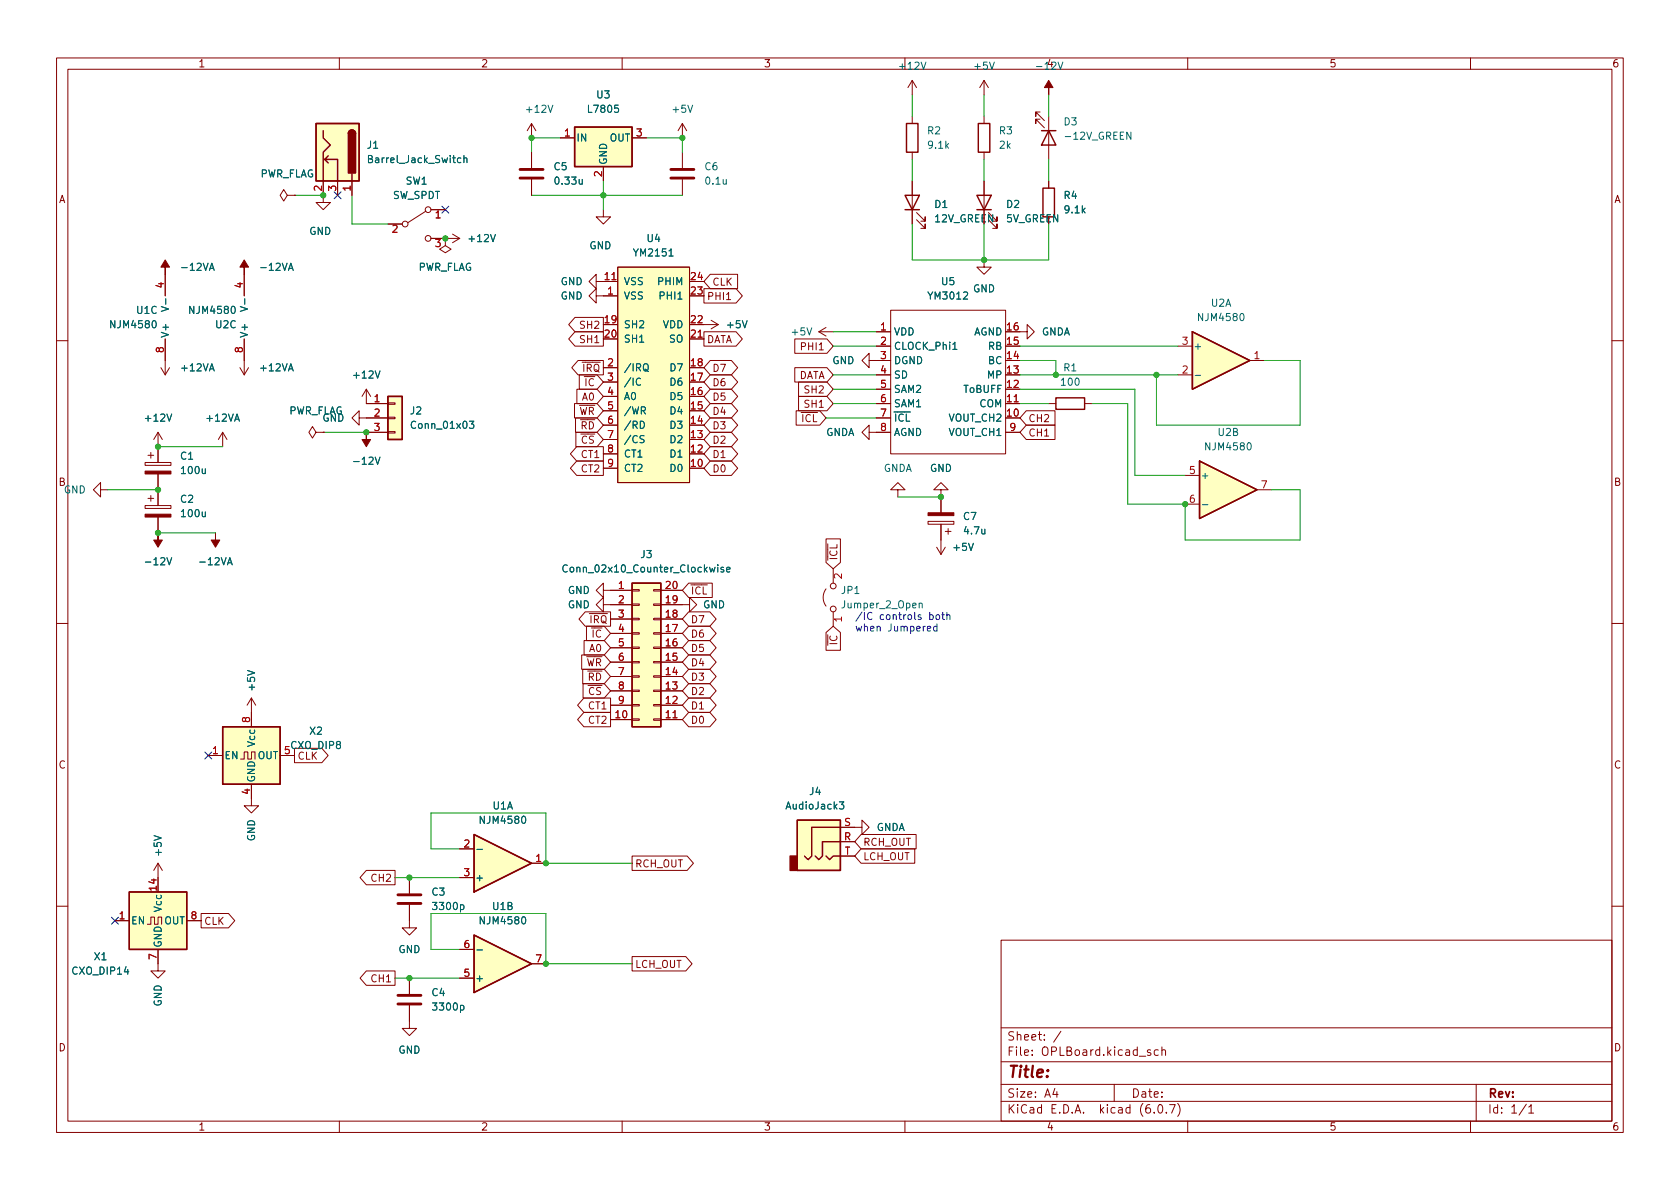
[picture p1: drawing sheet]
<svg xmlns="http://www.w3.org/2000/svg" width="297mm" height="210mm" viewBox="0 0 297 210" stroke-linecap="round" stroke-linejoin="round" font-family="sans-serif">
<g fill="none" stroke="#840000" stroke-width=".18">
<path d="M10 10.2h277v190.1h-277zM12 12.2h273v186.1h-273zM60 10.2v2M110 10.2v2M160 10.2v2M161.3 14.2v2.6M161.3 14.2l-.8 1.3M161.3 14.2l.8 1.3M174 14.2l-.8 1.3M174 14.2v2.6M174 14.2l.8 1.3M183.9 19.8h-.8v.8v-.8l1.6 1.5"/>
<path d="M210 10.2v2M260 10.2v2M50.8 34.5l-.6-1-.7 1 .7 1.1 .6-1.1h1.3M52.1 34.5h.1M57.1 32v3.8h1.3l-1.3 1.3-1.2-1.3h1.2M59.7 32v2.5M62.2 32v2.5M68.6 39.6h2.5M75.3 37.3l-3.2 2.1M76.2 37.1h2.5M94 21.8l-.8 1.3M94 21.8v2.6"/>
<path d="M94 26.9v2.8M94 31.7v2.8M94 21.8l.7 1.3M99.1 24.4h2.5M106.7 37.1v1.2h1.2l-1.2 1.3-1.3-1.3h1.3M106.7 29.5v2.5M111.8 24.4h2.5M120.6 21.8v2.6M120.6 26.9v2.8M120.6 31.7v2.8M120.6 21.8l-.7 1.3M120.6 21.8l.8 1.3"/>
<path d="M161.3 20.6v1.2M161.3 26.9v1.3M161.3 32v7.6M162.1 38.9l1.5 1.5v-.8v.8h-.8M162.1 37.6l1.5 1.5v-.8v.8h-.8M174 20.6v1.2M174 26.9v1.3M174 32v7.6M174.8 38.9l1.5 1.5v-.8v.8h-.8M174.8 37.6l1.5 1.5v-.8v.8h-.8M183.9 21.1h-.8v.7v-.7l1.6 1.5M185.4 20.6v7.6"/>
<path d="M185.4 32v1.3M29.2 48.5v3.8M29.2 59.9v6.4M43.2 48.5v3.8M43.2 59.9v6.4M76.2 42.2h5.1M78.7 42.2v1.2l1.1 .7-1.1 .6-1-.6 1-.7M78.7 42.2h.1M80 41.4l1.3 .8M81.3 42.2l-1.3 .7M101.7 58.7h5v2.5h-5l-1.2-1.3zM101.7 56.1h5v2.6h-5l-1.2-1.3z"/>
<path d="M105.4 52.3v-1.3l-1.3 1.3 1.3 1.3v-1.3h3.8M105.4 49.8v-1.3l-1.3 1.3 1.3 1.2v-1.2h3.8M109.2 47.2h12.7v38.1h-12.7zM121.9 59.9h2.6M124.5 51h5.6l1.2 1.3-1.2 1.3h-5.6zM124.5 58.7h5.6l1.2 1.2-1.2 1.3h-5.6zM124.5 57.4h2.5M125.6 48.5h4.8v2.5h-4.8l-1.1-1.2zM125.7 56.6l1.3 .8M127 57.4l-1.3 .8M128.5 53h.7M140.5 59.9h5.7l1.1 1.3-1.1 1.3h-5.7z"/>
<path d="M144.8 58.7l1.2 .7M144.8 58.7h2.5M146 57.9l-1.2 .8M154.9 58.7h2.6M157.5 54.9h20.3v25.4h-20.3zM174 46v1.2h1.3l-1.3 1.3-1.3-1.3h1.3M180.3 58.7h1.3v-1.3l1.3 1.3-1.3 1.2v-1.2M10 60.2h2M27.9 76.4v5.4M27.9 76.4l-.7 1.3M27.9 76.4l.8 1.3M28.4 65l.8 1.3"/>
<path d="M30 65l-.8 1.3M39.4 76.4l-.8 1.3M39.4 76.4v2.6M39.4 76.4l.7 1.3M42.4 65l.8 1.3M43.9 65l-.7 1.3M55.9 76.4l-.7-1-.6 1 .6 1.1 .7-1.1h1.2M57.1 76.4h.1M63.5 73.9v-1.3l-1.3 1.3 1.3 1.3v-1.3h5.1M64.8 68.8v2.6h3.8M64.8 76.4h3.8M64.8 68.8l-.8 1.3"/>
<path d="M64.8 68.8l.7 1.3M68.6 76.3h1.2v.3h-1.2zM68.6 73.8h1.2v.2h-1.2zM68.6 71.2h1.2v.3h-1.2zM101.6 71.4h4l1.1 1.2-1.1 1.3h-4zM101.8 73.9h3.8l1.1 1.3-1.1 1.2h-3.8zM101.8 76.4h3.8l1.1 1.3-1.1 1.3h-3.8zM102 79h4.7v2.5h-4.7l-1.1-1.2zM102 68.8h3.6l1.1 1.3-1.1 1.3h-3.6zM102.2 63.7h4.5v2.6h-4.5l-1.1-1.3zM102.4 66.3h3.2l1.1 1.3-1.1 1.2h-3.2zM106.7 65h2.5"/>
<path d="M106.7 67.6h2.5M106.7 70.1h2.5M106.7 72.6h2.5M106.7 75.2h2.5M106.7 77.7h2.5M125.6 79h3.7l1.1 1.3-1.1 1.2h-3.7l-1.1-1.2zM125.6 76.4h3.7l1.1 1.3-1.1 1.3h-3.7l-1.1-1.3zM125.6 71.4h3.7l1.1 1.2-1.1 1.3h-3.7l-1.1-1.3zM125.6 66.3h3.7l1.1 1.3-1.1 1.2h-3.7l-1.1-1.2zM125.6 63.7h3.7l1.1 1.3-1.1 1.3h-3.7l-1.1-1.3zM125.6 68.8h3.7l1.1 1.3-1.1 1.3h-3.7l-1.1-1.3zM125.6 73.9h3.7l1.1 1.3-1.1 1.2h-3.7l-1.1-1.2z"/>
<path d="M140.5 65h5.7l1.1 1.3-1.1 1.3h-5.7zM140.8 72.6h4.1l1.1 1.3-1.1 1.3h-4.1zM141.2 70.1h5l1.1 1.3-1.1 1.2h-5zM141.2 67.6h5l1.1 1.2-1.1 1.3h-5zM153.7 63.7v-1.2l-1.3 1.2 1.3 1.3v-1.3h3.8M153.7 76.4v-1.2l-1.3 1.2 1.3 1.3v-1.3h3.8M154.9 71.4h2.6M154.9 66.3h2.6M154.9 61.2h2.6M154.9 68.8h2.6M154.9 73.9h2.6M177.8 71.4h2.5"/>
<path d="M177.8 76.4h2.5M181.5 72.6h5v2.6h-5l-1.2-1.3zM181.5 75.2h5v2.5h-5l-1.2-1.3zM185.4 71.4h1.3M191.8 71.4h1.2M208.3 66.3h2.5M208.3 61.2h2.5M221 63.7h2.5M285 60.2h2M17.8 86.6v-1.3l-1.3 1.3 1.3 1.3v-1.3h1.2M25.7 89.4h4.5v.5h-4.5zM25.7 81.8h4.5v.5h-4.5z"/>
<path d="M26.2 88.1h1M26.2 80.5h1M26.7 80v1M26.7 87.6v1M27.9 83.8v5.6M27.9 91.4v2.8M102 81.5h4.7v2.6h-4.7l-1.1-1.3zM106.7 80.3h2.5M106.7 82.8h2.5M125.6 81.5h3.7l1.1 1.3-1.1 1.3h-3.7l-1.1-1.3zM146 95.3h2.6v4.2l-1.3 1.1-1.3-1.1zM158.7 86.6h1.3l-1.3-1.3-1.2 1.3h1.2v1.3"/>
<path d="M164.1 92.2h4.6v.5h-4.6zM165.6 96.8l.8 1.2M166.4 86.6h1.2l-1.2-1.3-1.3 1.3h1.3v4.1M166.4 92.7v5.3M167.1 94h1M167.1 96.8l-.7 1.2M167.6 93.5v1M209.5 84.1h2.6M209.5 89.1h2.6M222.2 86.6h2.6M10 110.2h2M102.8 115.8h4l1.1 1.3-1.1 1.3h-4z"/>
<path d="M103 118.4h3.8l1.1 1.2-1.1 1.3h-3.8zM103.3 113.3h3.5l1.1 1.2-1.1 1.3h-3.5zM103.5 108.2h4.4v2.5h-4.4l-1.1-1.2zM103.7 110.7h3.1l1.1 1.3-1.1 1.3h-3.1zM106.7 104.4v-1.3l-1.3 1.3 1.3 1.3v-1.3h5.1M106.7 106.9v-1.2l-1.3 1.2 1.3 1.3v-1.3h5.1M107.9 119.6h3.9M107.9 117.1h3.9M107.9 114.5h3.9M107.9 112h3.9M107.9 109.5h3.9M111.8 119.5h1.2v.3h-1.2z"/>
<path d="M111.8 117h1.2v.2h-1.2zM111.8 114.4h1.2v.3h-1.2zM111.8 111.9h1.2v.2h-1.2zM111.8 109.3h1.2v.3h-1.2zM111.8 106.8h1.2v.3h-1.2zM111.8 104.3h1.2v.2h-1.2zM115.6 119.5h1.2v.3h-1.2zM115.6 117h1.2v.2h-1.2zM115.6 114.4h1.2v.3h-1.2zM115.6 111.9h1.2v.2h-1.2zM115.6 109.3h1.2v.3h-1.2zM115.6 106.8h1.2v.3h-1.2z"/>
<path d="M115.6 104.3h1.2v.2h-1.2zM116.8 106.9h5.1v-1.2l1.3 1.2-1.3 1.3v-1.3M116.8 104.4h3.8M116.8 119.6h3.8M116.8 117.1h3.8M116.8 114.5h3.8M116.8 112h3.8M116.8 109.5h3.8M121.8 118.4h3.7l1.1 1.2-1.1 1.3h-3.7l-1.2-1.3zM121.8 108.2h3.7l1.1 1.3-1.1 1.2h-3.7l-1.2-1.2zM121.8 110.7h3.7l1.1 1.3-1.1 1.3h-3.7l-1.2-1.3zM121.8 113.3h3.7l1.1 1.2-1.1 1.3h-3.7l-1.2-1.3z"/>
<path d="M121.8 115.8h3.7l1.1 1.3-1.1 1.3h-3.7l-1.2-1.3zM121.8 103.1h4.1v2.6h-4.1l-1.2-1.3zM146 111.8l1.3-1.1 1.3 1.1v3.2h-2.6zM146.1 104.1a2.54 2.54 0 0 0 0 3.1M147.3 100.6v2.5M147.3 108.2v2.5M285 110.2h2M36.8 133.6h2.6M42.5 134.2h.7v-1.2h.6v1.2h.6v-1.2h.7v1.2M44.4 138.7v3.8h1.3l-1.3 1.3-1.2-1.3h1.2M44.4 123.4l-.7 1.3M44.4 123.4v5.1"/>
<path d="M44.4 123.4l.8 1.3M49.5 133.6h2.6M52.1 132.3h4.8l1.1 1.3-1.1 1.3h-4.8zM103.1 120.9h3.7l1.1 1.3-1.1 1.2h-3.7zM103.2 123.4h4.7v2.6h-4.7l-1.1-1.3zM103.2 126h4.7v2.5h-4.7l-1.1-1.3zM107.9 127.2h3.9M107.9 124.7h3.9M107.9 122.2h3.9M111.8 127.1h1.2v.3h-1.2zM111.8 124.6h1.2v.2h-1.2zM111.8 122h1.2v.3h-1.2z"/>
<path d="M115.6 127.1h1.2v.3h-1.2zM115.6 124.6h1.2v.2h-1.2zM115.6 122h1.2v.3h-1.2zM116.8 127.2h3.8M116.8 124.7h3.8M116.8 122.2h3.8M121.8 120.9h3.7l1.1 1.3-1.1 1.2h-3.7l-1.2-1.2zM121.8 126h3.7l1.1 1.2-1.1 1.3h-3.7l-1.2-1.3zM121.8 123.4h3.7l1.1 1.3-1.1 1.3h-3.7l-1.2-1.3zM27.9 152.6l-.7 1.3M27.9 152.6v2.6M27.9 152.6l.8 1.3"/>
<path d="M64.8 153.9h5v2.6h-5l-1.1-1.3zM72.4 155.2v2.8M81.3 150.1h2.5M81.3 155.2h2.5M94 152.6h2.5M111.8 151.4h9.7l1.1 1.2-1.1 1.3h-9.7zM148.6 146.3h3.8v-1.3l1.3 1.3-1.3 1.3v-1.3M148.6 148.8h2.5M148.6 151.4h2.5M152.2 147.6h9.8v2.5h-9.8l-1.1-1.3zM152.2 150.1h9.5v2.5h-9.5l-1.1-1.2zM10 160.2h2"/>
<path d="M20.3 162.8h2.6M26 163.4h.7v-1.2h.6v1.2h.6v-1.2h.7v1.2M27.9 167.9v3.8h1.3l-1.3 1.3-1.2-1.3h1.2M33 162.8h2.6M35.6 161.5h4.8l1.1 1.3-1.1 1.3h-4.8zM64.8 171.7h5v2.5h-5l-1.1-1.2zM72.4 177.8v4.1h1.3l-1.3 1.2-1.3-1.2h1.3M72.4 160v4.1h1.3l-1.3 1.2-1.3-1.2h1.3M72.4 173v2.8M81.3 173h2.5M81.3 167.9h2.5M94 170.4h2.5"/>
<path d="M111.8 169.2h9.5l1.1 1.2-1.1 1.3h-9.5zM177 166.3h108v32h-108zM285 160.2h2M60 198.3v2M110 198.3v2M160 198.3v2M177 194.8h108M177 191.8h108M177 187.8h108M177 181.8h108M186.5 192.5l-.4 1h1M186.9 193v1"/>
<path d="M187.6 182.4l-1.3 1.9M197 191.8v3M203.4 185.7l-.3-.1-.2 .2v.3l.5 .1v.4h-.5M204.1 196.7v.1M204.8 185.7l-.4-.1-.3 .3v.4l.1 .3h.6M204.9 195.4l.2-.1a.81 .81 0 0 1 .6 .7 .81 .81 0 0 1-.3 .8h-.2a.81 .81 0 0 1-.6-.6 .81 .81 0 0 1 .3-.8zM205.4 185.8l.2-.2 .4 .1 .1 .9M205.4 185.1v1.5M206.2 196.7v.1M206.8 195.3h1l-.7 1.5M208.2 195.1a1.72 1.72 0 0 1 0 2.3M210 198.3v2"/>
<path d="M260 198.3v2M261 191.8v6.5M269.9 195.3l-1.3 1.9M270.3 195.8l.4-.5v1.5M270.3 196.8h.9"/>
<circle cx="71.6" cy="39.6" r=".51"/>
<circle cx="75.7" cy="37.1" r=".51"/>
<circle cx="75.7" cy="42.2" r=".51"/>
<circle cx="147.3" cy="107.7" r=".51"/>
<circle cx="147.3" cy="103.6" r=".51"/>
</g>
<g fill="none" stroke="#840000" stroke-width=".25">
<path d="M55.9 21.8h7.6v10.2h-7.6zM57.1 23.1v1.3l1.3 1.2-1.3 1.3v5.1M57.4 28.2l.6 .6M58 27.6l-.6 .6h2.3v3.8M61.6 23.6a.64 .64 0 0 1 .6-.6 .64 .64 0 0 1 .7 .6M62.2 30.7v1.3M101.6 22.5h10.2v7h-10.2zM160 34.5h2.6l-1.3 2.6zM160 37.1h2.6M160.3 21.8h2v5.1h-2zM172.7 34.5h2.6l-1.3 2.6zM172.7 37.1h2.6"/>
<path d="M173 21.8h2v5.1h-2zM184.1 23.1h2.6M184.4 33.3h2v5h-2zM185.4 23.1l1.3 2.5h-2.6zM210.8 58.7l10.2 5-10.2 5.1zM68.6 70.1h2.5v7.6h-2.5zM186.7 70.4h5.1v2h-5.1zM212.1 81.5l10.1 5.1-10.1 5.1zM111.8 103.1h5v25.4h-5zM39.4 128.5h10.1v10.2h-10.1zM22.9 157.7h10.1v10.2h-10.1zM83.8 147.6l10.2 5-10.2 5.1z"/>
<path d="M141 145h7.6v8.9h-7.6zM146 151.4l.7 .6 .6-.6h1.3M148.6 148.8h-3.2v2.6l-.6 .6-.7-.6M148.6 146.3h-5.1v5.1l-.6 .6-.7-.6M83.8 165.3l10.2 5.1-10.2 5.1z"/>
</g>
<g fill="none" stroke="#006464" stroke-width=".18">
<path d="M82 28l.2-.1 .3 .1 .1 .8M82 27.5v1.3M28.5 54.2l1.3 .4-1.3 .5M42.5 54.2l1.3 .4-1.3 .5M83 74.5h.8l-.4 .5 .3 .1v.5l-.2 .2-.5-.2M113.2 74.5a.64 .64 0 0 1 .7 .6 .64 .64 0 0 1-.7 .7zM113.3 67a.6 .6 0 0 0-.9 .4 .6 .6 0 0 0 .6 .7l.3-.1M113.8 64.5l.3-.2a.43 .43 0 0 1 .5 .4v.5a.42 .42 0 0 1-.4 .4 .42 .42 0 0 1-.4-.4zM113.9 77.1l-.5-.1-.2 .1v.4l.6 .2 .1 .4-.3 .2-.4-.1M114 65.3l.7 .4M168.5 61.8h.7M211.3 66.4h1"/>
<path d="M212.6 89.2h1M100.3 100a.6 .6 0 0 0-.8 .4 .6 .6 0 0 0 .6 .8l.2-.2M127.9 100.4l-.3-.1-.1 .2v.2l.4 .1v.3h-.4M128.5 100.7l.6-.1-.1-.2-.3-.1-.2 .2v.6h.5M162.5 106.8l.2-.1h.3l.1 .8M84.3 150.2h1M148.4 141.8h.8l-.4 .5 .3 .1v.5l-.1 .2-.6-.2M84.3 168h1"/>
</g>
<g fill="#ffffc2" stroke="#ffffc2" stroke-width=".18">
<path d="M210.8 58.7l10.2 5-10.2 5.1z"/>
<path d="M212.1 81.5l10.1 5.1-10.1 5.1z"/>
<path d="M101.6 22.5h10.2v7h-10.2z"/>
<path d="M83.8 165.3l10.2 5.1-10.2 5.1z"/>
<path d="M109.2 47.2h12.7v38.1h-12.7z"/>
<path d="M83.8 147.6l10.2 5-10.2 5.1z"/>
<path d="M22.9 157.7h10.1v10.2h-10.1z"/>
<path d="M39.4 128.5h10.1v10.2h-10.1z"/>
<path d="M55.9 21.8h7.6v10.2h-7.6z"/>
<path d="M141 145h7.6v8.9h-7.6z"/>
<path d="M111.8 103.1h5v25.4h-5z"/>
<path d="M68.6 70.1h2.5v7.6h-2.5z"/>
</g>
<g fill="#840000" stroke="#840000" stroke-width=".18">
<path d="M164.1 90.7h4.6v.5h-4.6z"/>
<path d="M185.4 14.2l.8 1.3h-.8v1.3v-1.3h-.7z"/>
<path d="M25.7 90.9h4.5v.5h-4.5z"/>
<path d="M27.9 94.2v1.3h.8l-.8 1.3-.7-1.3h.7z"/>
<path d="M38.1 94.2v1.3h.8l-.8 1.3-.8-1.3h.8z"/>
<path d="M64.8 76.4v1.3h.7l-.7 1.3-.8-1.3h.8z"/>
<path d="M25.7 83.3h4.5v.5h-4.5z"/>
<path d="M43.2 46l.7 1.2h-.7v1.3v-1.3h-.8z"/>
<path d="M29.2 46l.8 1.2h-.8v1.3v-1.3h-.8z"/>
</g>
<path d="M91.9 31.5h4.1M91.9 30h4.1M118.6 31.5h4.1M118.6 30h4.1M70.4 159.8h4M70.4 158.2h4M70.4 177.5h4M70.4 176h4" fill="none" stroke="#840000" stroke-width=".51"/>
<g fill="#840000" stroke="#840000" stroke-width=".25">
<path d="M61.8 23.2a.64 .64 0 0 1 .7-.2 .64 .64 0 0 1 .4 .6h-1.3z"/>
<path d="M61.6 23.6h1.3v7h-1.3z"/>
<path d="M139.7 151.4h1.3v2.5h-1.3z"/>
</g>
<path d="M164 111.2l.6-.1-.1-.3h-.4l-.1 .1v.6h.5M164.4 108.8l.4-.1 .2 .2-.1 .6h-.5M165.5 108.8l.2-.1 .4 .1v.5l-.1 .2-.3 .1-.2-.2zM165.7 110.8h-.4l-.2 .2 .1 .5h.5M165.7 110.3v1.3M166.5 108.7h.5M166.7 108.3v1.1l.3 .2M167.4 108.8l.2-.1 .3 .1 .1 .8M167.4 108.3v1.3" fill="none" stroke="#0000c2" stroke-width=".18"/>
<g fill="none" stroke="#009600" stroke-width=".18">
<path d="M161.3 16.8v3.8M174 16.8v3.8M185.4 16.8v3.8M52.1 34.5h5M62.2 34.5v5.1h6.4M94 34.5h26.6M99.1 24.4h-5.1v2.5M106.7 32v5.1M114.3 24.4h6.3v2.5M161.3 39.6v6.4h24.1v-6.4M161.3 28.2v3.8M174 28.2v3.8"/>
<path d="M174 39.6v6.4M185.4 28.2v3.8M147.3 58.7h7.6M27.9 79h11.5M57.1 76.4h7.7M146 73.9h8.9M147.3 71.4h7.6M147.3 66.3h7.6M147.3 68.8h7.6M147.3 61.2h7.6M180.3 63.7h6.4v2.6M180.3 68.8h20.4v15.3h8.8"/>
<path d="M180.3 71.4h5.1M180.3 66.3h28M180.3 61.2h28M193 71.4h6.4v17.7h10.1v6.4h20.4v-8.9h-5.1M223.5 63.7h6.4v11.5h-25.4v-8.9M19 86.6h8.9M27.9 94.2h10.2M158.7 87.9h7.7M69.8 155.2h11.5M81.3 150.1h-5.1v-6.3h20.3v8.8h15.3M69.8 173h11.5M81.3 167.9h-5.1v-6.4h20.3v8.9h15.3"/>
</g>
<path d="M59.1 33.9l1.2 1.2M60.3 33.9l-1.2 1.2M78.1 36.5l1.2 1.2M79.3 36.5l-1.2 1.2M36.2 133l1.2 1.2M37.4 133l-1.2 1.2M19.7 162.2l1.2 1.2M20.9 162.2l-1.2 1.2" fill="none" stroke="#000084" stroke-width=".18"/>
<g fill="#009600" stroke="#009600" stroke-width=".18">
<circle cx="174" cy="46" r=".46"/>
<circle cx="106.7" cy="34.5" r=".46"/>
<circle cx="120.6" cy="24.4" r=".46"/>
<circle cx="186.7" cy="66.3" r=".46"/>
<circle cx="204.5" cy="66.3" r=".46"/>
<circle cx="166.4" cy="87.9" r=".46"/>
<circle cx="209.5" cy="89.1" r=".46"/>
<circle cx="72.4" cy="173" r=".46"/>
<circle cx="27.9" cy="86.6" r=".46"/>
<circle cx="27.9" cy="94.2" r=".46"/>
<circle cx="72.4" cy="155.2" r=".46"/>
<circle cx="94" cy="24.4" r=".46"/>
<circle cx="57.1" cy="34.5" r=".46"/>
<circle cx="78.7" cy="42.2" r=".46"/>
<circle cx="96.5" cy="170.4" r=".46"/>
<circle cx="96.5" cy="152.6" r=".46"/>
<circle cx="64.8" cy="76.4" r=".46"/>
<circle cx="27.9" cy="79" r=".46"/>
</g>
<text font-size="2.8" fill="#840000" x="178" y="190.6">Title:</text>
<g font-size="2.1" fill="#840000">
<text x="178" y="184">Sheet: /</text>
<text x="178" y="186.7">File: OPLBoard.kicad_sch</text>
<text x="178" y="196.9">KiCad E.D.A. kicad (6.0.7)</text>
<text x="178" y="194.1">Size: A4</text>
<text x="200" y="194.1">Date:</text>
<text x="263" y="194.1">Rev:</text>
<text x="263" y="196.9">Id: 1/1</text>
</g>
<g font-size="1.8" fill="#840000">
<text x="35" y="11.9">1</text>
<text x="85" y="11.9">2</text>
<text x="135" y="11.9">3</text>
<text x="235" y="11.9">5</text>
<text x="285" y="11.9">6</text>
<text x="10.3" y="35.9">A</text>
<text x="285.3" y="35.9">A</text>
<text x="177.9" y="39.3">5V_GREEN</text>
<text x="124.9" y="53">PHI1</text>
<text x="125.9" y="50.5">CLK</text>
<text x="102.8" y="58.1">SH2</text>
<text x="101.7" y="65.7">~{IRQ}</text>
<text x="102.8" y="60.7">SH1</text>
<text x="124.9" y="60.7">DATA</text>
<text x="125.9" y="65.7">D7</text>
<text x="142" y="61.9">PHI1</text>
<text x="102.1" y="68.3">~{IC}</text>
<text x="103" y="70.8">A0</text>
<text x="125.9" y="68.3">D6</text>
<text x="125.9" y="70.8">D5</text>
<text x="141" y="67">DATA</text>
<text x="142.5" y="69.6">SH2</text>
<text x="100.9" y="73.4">~{WR}</text>
<text x="101.3" y="75.9">~{RD}</text>
<text x="125.9" y="73.4">D4</text>
<text x="125.9" y="75.9">D3</text>
<text x="140.4" y="74.6">~{ICL}</text>
<text x="142.5" y="72.1">SH1</text>
<text x="181.8" y="74.6">CH2</text>
<text x="181.8" y="77.2">CH1</text>
<text x="101.4" y="78.4">~{CS}</text>
<text x="102.9" y="81">CT1</text>
<text x="102.9" y="83.5">CT2</text>
<text x="125.9" y="81">D1</text>
<text x="125.9" y="78.4">D2</text>
<text x="125.9" y="83.5">D0</text>
<text x="10.3" y="85.9">B</text>
<text x="285.3" y="85.9">B</text>
<text x="148" y="99.1" transform="rotate(-90 148 99.1)">~{ICL}</text>
<text x="122.1" y="105.1">~{ICL}</text>
<text x="103" y="110.2">~{IRQ}</text>
<text x="103.4" y="112.7">~{IC}</text>
<text x="122.1" y="110.2">D7</text>
<text x="122.1" y="112.7">D6</text>
<text x="102.2" y="117.8">~{WR}</text>
<text x="104.3" y="115.3">A0</text>
<text x="122.1" y="115.3">D5</text>
<text x="122.1" y="117.8">D4</text>
<text x="148" y="115.3" transform="rotate(-90 148 115.3)">~{IC}</text>
<text x="102.6" y="120.4">~{RD}</text>
<text x="102.7" y="122.9">~{CS}</text>
<text x="104.1" y="125.4">CT1</text>
<text x="122.1" y="122.9">D2</text>
<text x="122.1" y="120.4">D3</text>
<text x="122.1" y="125.4">D1</text>
<text x="104.1" y="128">CT2</text>
<text x="122.1" y="128">D0</text>
<text x="10.3" y="135.9">C</text>
<text x="285.3" y="135.9">C</text>
<text x="152.6" y="149.6">RCH_OUT</text>
<text x="65.8" y="155.9">CH2</text>
<text x="112.2" y="153.4">RCH_OUT</text>
<text x="152.6" y="152.1">LCH_OUT</text>
<text x="36" y="163.5">CLK</text>
<text x="65.8" y="173.7">CH1</text>
<text x="112.2" y="171.2">LCH_OUT</text>
<text x="10.3" y="185.9">D</text>
<text x="285.3" y="185.9">D</text>
<text x="35" y="199.9">1</text>
<text x="85" y="199.9">2</text>
<text x="135" y="199.9">3</text>
<text x="185" y="199.9">4</text>
<text x="235" y="199.9">5</text>
<text x="285" y="199.9">6</text>
</g>
<g font-size="1.8" fill="#006464">
<text x="185" y="11.9">4</text>
<text x="105.5" y="17.4">U3</text>
<text x="159.2" y="12.3">+12V</text>
<text x="172.4" y="12.3">+5V</text>
<text x="183.6" y="12.3">-12V</text>
<text x="93.2" y="19.9">+12V</text>
<text x="104.2" y="19.9">L7805</text>
<text x="119.1" y="19.9">+5V</text>
<text x="164" y="23.7">R2</text>
<text x="176.7" y="23.7">R3</text>
<text x="188.1" y="22.2">D3</text>
<text x="65" y="26.3">J1</text>
<text x="65.5" y="28.8">Barrel_Jack_Switch</text>
<text x="101.9" y="25">IN</text>
<text x="107.3" y="29.2" transform="rotate(-90 107.3 29.2)">GND</text>
<text x="107.8" y="25">OUT</text>
<text x="164.2" y="26.3">9.1k</text>
<text x="176.7" y="26.3">2k</text>
<text x="188.6" y="24.7">-12V_GREEN</text>
<text x="45.8" y="31.4">PWR_FLAG</text>
<text x="69.4" y="35.2">SW_SPDT</text>
<text x="71.7" y="32.6">SW1</text>
<text x="98" y="30.1">C5</text>
<text x="98.3" y="32.6">0.33u</text>
<text x="124.6" y="30.1">C6</text>
<text x="124.9" y="32.6">0.1u</text>
<text x="188.1" y="35.2">R4</text>
<text x="54.7" y="41.5">GND</text>
<text x="165.3" y="36.8">D1</text>
<text x="165.3" y="39.3">12V_GREEN</text>
<text x="178" y="36.8">D2</text>
<text x="188.3" y="37.7">9.1k</text>
<text x="32.4" y="47.9">-12VA</text>
<text x="46.4" y="47.9">-12VA</text>
<text x="73.8" y="47.9">PWR_FLAG</text>
<text x="83.1" y="42.8">+12V</text>
<text x="104.2" y="44.1">GND</text>
<text x="112.3" y="45.3">YM2151</text>
<text x="114.4" y="42.8">U4</text>
<text x="99.1" y="53">GND</text>
<text x="99.1" y="50.4">GND</text>
<text x="110.2" y="53">VSS</text>
<text x="110.2" y="50.4">VSS</text>
<text x="116.5" y="50.4">PHIM</text>
<text x="117" y="53">PHI1</text>
<text x="164.3" y="53">YM3012</text>
<text x="166.5" y="50.4">U5</text>
<text x="172" y="51.7">GND</text>
<text x="19.7" y="58">NJM4580</text>
<text x="24.2" y="55.5">U1C</text>
<text x="29.8" y="59.8" transform="rotate(-90 29.8 59.8)">V+</text>
<text x="29.8" y="54.2" transform="rotate(-90 29.8 54.2)">V-</text>
<text x="33.7" y="55.5">NJM4580</text>
<text x="38.2" y="58">U2C</text>
<text x="43.8" y="59.8" transform="rotate(-90 43.8 59.8)">V+</text>
<text x="43.8" y="54.2" transform="rotate(-90 43.8 54.2)">V-</text>
<text x="110.2" y="58">SH2</text>
<text x="117.2" y="58">VDD</text>
<text x="128.7" y="58">+5V</text>
<text x="140.1" y="59.3">+5V</text>
<text x="158" y="59.3">VDD</text>
<text x="172.1" y="59.3">AGND</text>
<text x="184.1" y="59.3">GNDA</text>
<text x="212.1" y="56.8">NJM4580</text>
<text x="214.1" y="54.2">U2A</text>
<text x="32.2" y="65.7">+12VA</text>
<text x="46.2" y="65.7">+12VA</text>
<text x="110.2" y="65.7">/IRQ</text>
<text x="110.2" y="60.6">SH1</text>
<text x="118.3" y="60.6">SO</text>
<text x="118.6" y="65.7">D7</text>
<text x="147.2" y="64.4">GND</text>
<text x="158" y="61.8">CLOCK_Phi1</text>
<text x="158" y="64.4">DGND</text>
<text x="174.7" y="64.4">BC</text>
<text x="174.7" y="61.8">RB</text>
<text x="188.1" y="65.7">R1</text>
<text x="210.9" y="61.8">+</text>
<text x="62.7" y="66.9">+12V</text>
<text x="110.2" y="68.2">/IC</text>
<text x="110.2" y="70.7">A0</text>
<text x="118.6" y="70.7">D5</text>
<text x="118.6" y="68.2">D6</text>
<text x="158" y="66.9">SD</text>
<text x="158" y="69.5">SAM2</text>
<text x="170.4" y="69.5">ToBUFF</text>
<text x="174.6" y="66.9">MP</text>
<text x="187.8" y="68.2">100</text>
<text x="25.9" y="74.5">+12V</text>
<text x="36.6" y="74.5">+12VA</text>
<text x="50.9" y="73.3">PWR_FLAG</text>
<text x="57" y="74.5">GND</text>
<text x="72.6" y="73.3">J2</text>
<text x="73" y="75.8">Conn_01x03</text>
<text x="110.2" y="73.3">/WR</text>
<text x="110.2" y="75.8">/RD</text>
<text x="118.6" y="75.8">D3</text>
<text x="118.6" y="73.3">D4</text>
<text x="146" y="77.1">GNDA</text>
<text x="158" y="72">SAM1</text>
<text x="158" y="74.5">~{ICL}</text>
<text x="158" y="77.1">AGND</text>
<text x="167.9" y="74.5">VOUT_CH2</text>
<text x="167.9" y="77.1">VOUT_CH1</text>
<text x="173.2" y="72">COM</text>
<text x="215.4" y="77.1">U2B</text>
<text x="31.9" y="81.3">C1</text>
<text x="32.2" y="83.8">100u</text>
<text x="62.9" y="82.2">-12V</text>
<text x="110.2" y="78.4">/CS</text>
<text x="110.2" y="80.9">CT1</text>
<text x="110.2" y="83.4">CT2</text>
<text x="118.6" y="83.4">D0</text>
<text x="118.6" y="80.9">D1</text>
<text x="118.6" y="78.4">D2</text>
<text x="156.1" y="83.4">GNDA</text>
<text x="164.4" y="83.4">GND</text>
<text x="213.3" y="79.6">NJM4580</text>
<text x="11.3" y="87.2">GND</text>
<text x="31.9" y="88.9">C2</text>
<text x="212.2" y="84.7">+</text>
<text x="32.2" y="91.4">100u</text>
<text x="170.4" y="91.9">C7</text>
<text x="170.6" y="94.5">4.7u</text>
<text x="26.1" y="99.9">-12V</text>
<text x="35.6" y="99.9">-12VA</text>
<text x="100.4" y="101.2">Conn_02x10_Counter_Clockwise</text>
<text x="113.3" y="98.7">J3</text>
<text x="168.7" y="97.4">+5V</text>
<text x="100.4" y="105">GND</text>
<text x="100.4" y="107.6">GND</text>
<text x="124.3" y="107.6">GND</text>
<text x="148.8" y="105">JP1</text>
<text x="149.1" y="107.6">Jumper_2_Open</text>
<text x="45.1" y="122" transform="rotate(-90 45.1 122)">+5V</text>
<text x="45.1" y="131.9" transform="rotate(-90 45.1 131.9)">Vcc</text>
<text x="54.8" y="129.9">X2</text>
<text x="39.6" y="134.2">EN</text>
<text x="45.5" y="134.2">OUT</text>
<text x="51.5" y="132.4">CXO_DIP8</text>
<text x="52.5" y="134.3">CLK</text>
<text x="45.1" y="138.4" transform="rotate(-90 45.1 138.4)">GND</text>
<text x="87.1" y="143.1">U1A</text>
<text x="139.2" y="143.1">AudioJack3</text>
<text x="143.2" y="140.6">J4</text>
<text x="45.1" y="148.8" transform="rotate(-90 45.1 148.8)">GND</text>
<text x="85.1" y="145.7">NJM4580</text>
<text x="154.9" y="146.9">GNDA</text>
<text x="28.6" y="151.2" transform="rotate(-90 28.6 151.2)">+5V</text>
<text x="83.9" y="155.8">+</text>
<text x="28.6" y="161.1" transform="rotate(-90 28.6 161.1)">Vcc</text>
<text x="76.4" y="158.4">C3</text>
<text x="76.8" y="160.9">3300p</text>
<text x="87.1" y="160.9">U1B</text>
<text x="23.1" y="163.4">EN</text>
<text x="28.6" y="167.6" transform="rotate(-90 28.6 167.6)">GND</text>
<text x="29" y="163.4">OUT</text>
<text x="85.1" y="163.4">NJM4580</text>
<text x="12.9" y="172.3">CXO_DIP14</text>
<text x="16.7" y="169.8">X1</text>
<text x="70.4" y="168.5">GND</text>
<text x="83.9" y="173.6">+</text>
<text x="28.6" y="178" transform="rotate(-90 28.6 178)">GND</text>
<text x="76.4" y="176.1">C4</text>
<text x="76.8" y="178.7">3300p</text>
<text x="70.4" y="186.3">GND</text>
</g>
<g font-size="1.8" fill="#a90000">
<text x="99.8" y="24.1">1</text>
<text x="112.5" y="24.1">3</text>
<text x="56.9" y="33.8" transform="rotate(-90 56.9 33.8)">2</text>
<text x="59.4" y="33.8" transform="rotate(-90 59.4 33.8)">3</text>
<text x="62" y="33.8" transform="rotate(-90 62 33.8)">1</text>
<text x="106.4" y="31.2" transform="rotate(-90 106.4 31.2)">2</text>
<text x="69.4" y="41.1">2</text>
<text x="77" y="38.6">1</text>
<text x="77" y="43.7">3</text>
<text x="29" y="50.9" transform="rotate(-90 29 50.9)">4</text>
<text x="42.9" y="50.9" transform="rotate(-90 42.9 50.9)">4</text>
<text x="107" y="49.5">11</text>
<text x="107.5" y="52.1">1</text>
<text x="122.2" y="52.1">23</text>
<text x="122.2" y="49.5">24</text>
<text x="107" y="57.1">19</text>
<text x="107" y="59.7">20</text>
<text x="122.2" y="59.7">21</text>
<text x="122.2" y="57.1">22</text>
<text x="155.7" y="58.4">1</text>
<text x="178.1" y="58.4">16</text>
<text x="29" y="62.3" transform="rotate(-90 29 62.3)">8</text>
<text x="42.9" y="62.3" transform="rotate(-90 42.9 62.3)">8</text>
<text x="107.5" y="64.8">2</text>
<text x="122.2" y="64.8">18</text>
<text x="155.7" y="61">2</text>
<text x="155.7" y="63.5">3</text>
<text x="178.1" y="63.5">14</text>
<text x="178.1" y="61">15</text>
<text x="209.1" y="61">3</text>
<text x="221.8" y="63.5">1</text>
<text x="66.2" y="71.1">1</text>
<text x="107.5" y="67.3">3</text>
<text x="107.5" y="69.8">4</text>
<text x="122.2" y="69.8">16</text>
<text x="122.2" y="67.3">17</text>
<text x="155.7" y="66">4</text>
<text x="155.7" y="68.6">5</text>
<text x="155.7" y="71.1">6</text>
<text x="178.1" y="71.1">11</text>
<text x="178.1" y="68.6">12</text>
<text x="178.1" y="66">13</text>
<text x="209.1" y="66">2</text>
<text x="66.2" y="73.7">2</text>
<text x="66.2" y="76.2">3</text>
<text x="107.5" y="72.4">5</text>
<text x="107.5" y="74.9">6</text>
<text x="107.5" y="77.5">7</text>
<text x="122.2" y="77.5">13</text>
<text x="122.2" y="74.9">14</text>
<text x="122.2" y="72.4">15</text>
<text x="155.7" y="73.7">7</text>
<text x="155.7" y="76.2">8</text>
<text x="178.1" y="73.7">10</text>
<text x="178.6" y="76.2">9</text>
<text x="107.5" y="80">8</text>
<text x="107.5" y="82.5">9</text>
<text x="122.2" y="82.5">10</text>
<text x="122.2" y="80">12</text>
<text x="210.3" y="83.8">5</text>
<text x="210.3" y="88.9">6</text>
<text x="223" y="86.4">7</text>
<text x="109.4" y="104.1">1</text>
<text x="109.4" y="106.7">2</text>
<text x="117.8" y="106.7">19</text>
<text x="117.8" y="104.1">20</text>
<text x="148.8" y="102.3" transform="rotate(-90 148.8 102.3)">2</text>
<text x="109.4" y="109.2">3</text>
<text x="109.4" y="111.8">4</text>
<text x="117.8" y="111.8">17</text>
<text x="117.8" y="109.2">18</text>
<text x="148.8" y="110" transform="rotate(-90 148.8 110)">1</text>
<text x="109.4" y="114.3">5</text>
<text x="109.4" y="116.8">6</text>
<text x="109.4" y="119.4">7</text>
<text x="117.8" y="119.4">14</text>
<text x="117.8" y="116.8">15</text>
<text x="117.8" y="114.3">16</text>
<text x="109.4" y="121.9">8</text>
<text x="109.4" y="124.5">9</text>
<text x="117.8" y="124.5">12</text>
<text x="117.8" y="121.9">13</text>
<text x="44.2" y="127.7" transform="rotate(-90 44.2 127.7)">8</text>
<text x="108.9" y="127">10</text>
<text x="117.8" y="127">11</text>
<text x="37.6" y="133.3">1</text>
<text x="50.3" y="133.3">5</text>
<text x="44.2" y="140.4" transform="rotate(-90 44.2 140.4)">4</text>
<text x="82.1" y="149.9">2</text>
<text x="149.2" y="148.6">R</text>
<text x="149.3" y="146">S</text>
<text x="82.1" y="154.9">3</text>
<text x="94.8" y="152.4">1</text>
<text x="149.3" y="151.1">T</text>
<text x="27.7" y="157.4" transform="rotate(-90 27.7 157.4)">14</text>
<text x="21.1" y="162.6">1</text>
<text x="33.8" y="162.6">8</text>
<text x="82.1" y="167.6">6</text>
<text x="27.7" y="169.7" transform="rotate(-90 27.7 169.7)">7</text>
<text x="82.1" y="172.7">5</text>
<text x="94.8" y="170.2">7</text>
</g>
<g font-size="1.8" fill="#0000c2">
<text x="151.1" y="109.6">/IC controls both</text>
<text x="151.1" y="111.7">when Jumpered</text>
</g>
</svg>
